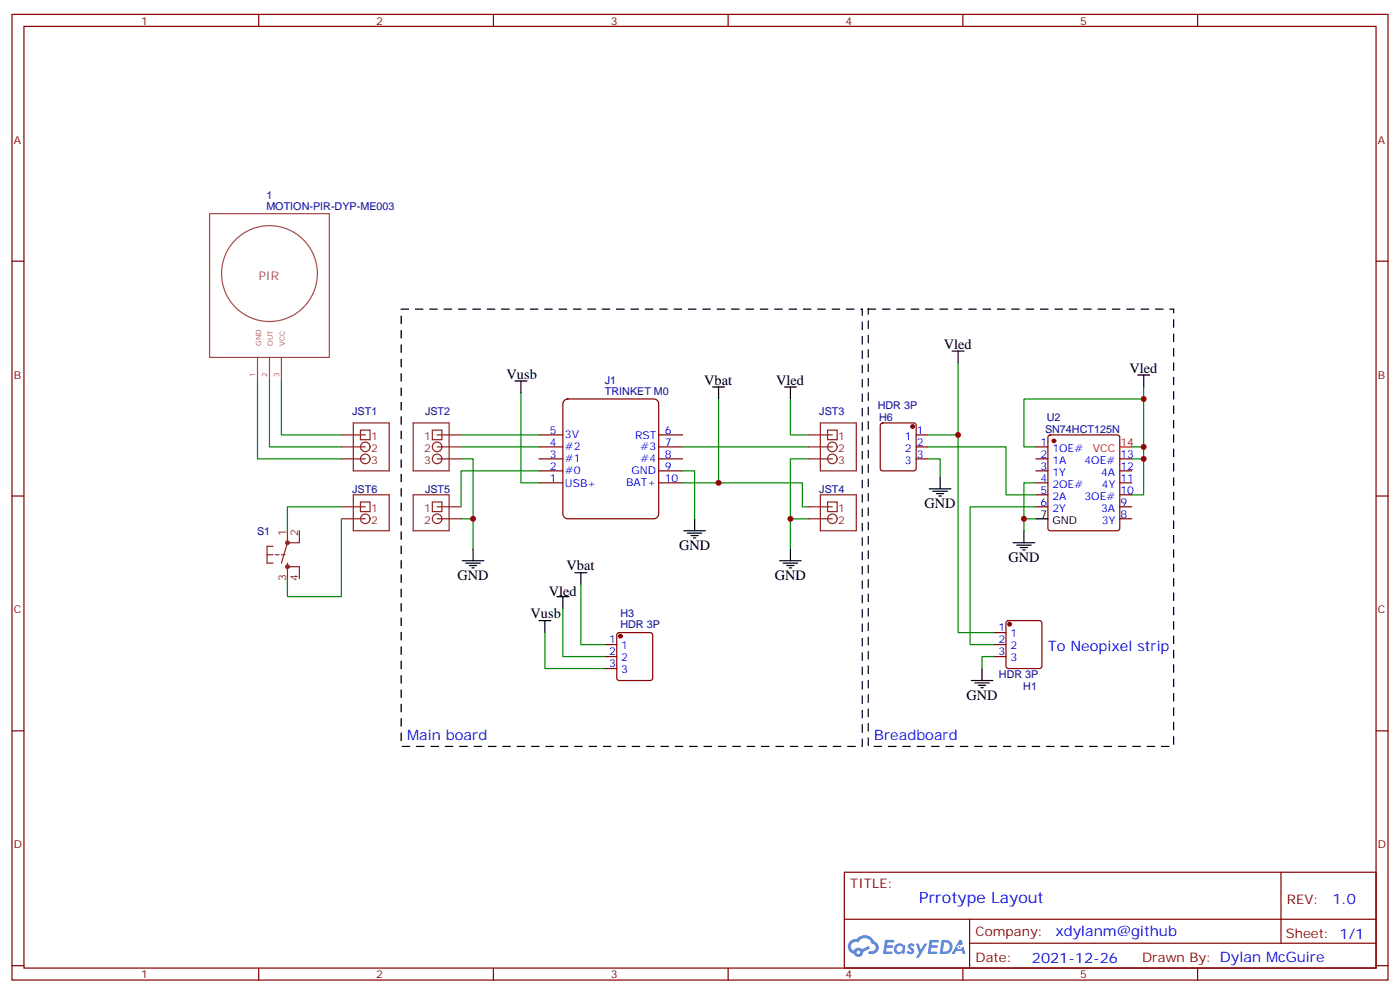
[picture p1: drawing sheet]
<svg xmlns="http://www.w3.org/2000/svg" width="412mm" height="292mm" viewBox="0 0 412 292" stroke-linecap="round" stroke-linejoin="round" font-family="sans-serif">
<g fill="none" stroke="#870000" stroke-width=".35">
<path d="M3.5 4.2h405.4v284.4h-405.4zM7.1 7.8h398.2v277.2h-398.2zM76.2 4.2v3.6M145.3 4.2v3.6M214.5 4.2v3.6M283.6 4.2v3.6M352.8 4.2v3.6M3.5 76.9h3.6M405.3 76.9h3.6M3.5 146h3.6M405.3 146h3.6M3.5 215.2h3.6"/>
<path d="M405.3 215.2h3.6M248.7 256.8h156.6v28.2h-156.6zM377.3 256.8v20.9M248.7 270.7h156.5M285.6 277.7h119.6M285.6 270.7v14.1M3.5 284.3h3.6M76.2 285v3.6M145.3 285v3.6M214.5 285v3.6M283.6 285v3.6M352.8 285v3.6"/>
<path d="M405.3 284.3h3.6"/>
</g>
<g fill="#5487ff">
<path d="M267.7 278a1.22 1.22 0 0 1 1.7 .3l-.4 .5a.47 .47 0 0 0-.3-.4 .47 .47 0 0 0-.5 .2l.1 .3a1.14 1.14 0 0 1 .8 1.7 1.14 1.14 0 0 1-1.9 0l-.2-.2 .5-.5 .7 .4a.29 .29 0 0 0 .3-.3 .29 .29 0 0 0-.2-.3 1.04 1.04 0 0 1-.6-1.7z"/>
<path d="M260.7 276.8h2.4l.3 .1-.2 .5-1.8 .1-.1 .9h1.5l.3 .3-.3 .4h-1.6l-.2 1.1h1.7l.2 .3-.2 .4h-2.6z"/>
<path d="M273.8 276.8h2.4l.3 .1-.1 .5-1.8 .1-.2 .9h1.6l.3 .3-.4 .4h-1.6l-.1 1.1h1.7l.2 .3-.2 .4h-2.6z"/>
<path d="M282.6 276.8h.7l.3 1.2-.6 .3a.69 .69 0 0 0-1 .3 .69 .69 0 0 0 .4 1 .69 .69 0 0 0 .9-.7l.5-.2 .6 2.2h-.8l-.2-.9h-1.8l-.5 .9h-.8z"/>
<path d="M269.8 277.8h.8l.6 1.9 1.1-1.9h.9l-2.6 4.2h-.8l.9-1.5z"/>
<path d="M277.4 276.8l-.6 4.1h1.3a2.11 2.11 0 0 0 2.5-2.1 2.11 2.11 0 0 0-2.5-2zM278.1 277.5a1.39 1.39 0 0 1 1.7 1.4 1.39 1.39 0 0 1-1.8 1.3h-.3z"/>
<path d="M263.7 278.4a1.54 1.54 0 0 0-.1 2.1 1.54 1.54 0 0 0 2.2 .2l.6 .2 .3-2.3-.2-.2-.4-.1a1.49 1.49 0 0 0-2.4 .1zM264 279.4a.94 .94 0 0 1 1.8 0 .94 .94 0 0 1-1.8 0z"/>
<path d="M250.4 277.1a2.18 2.18 0 0 0 1.1 3.7 1.44 1.44 0 0 0 1.6 1 1.44 1.44 0 0 0 1.2-1.5l2-1-.5-.8-1.9 1a1.47 1.47 0 0 0-2.4 .5 1.39 1.39 0 0 1-.7-2 1.39 1.39 0 0 1 2-.5 2.12 2.12 0 0 1 2.2-1.3 2.12 2.12 0 0 1 1.9 1.7 1.14 1.14 0 0 1 1.1 1.4 1.14 1.14 0 0 1-1.7 .8 .43 .43 0 0 0-.5 .3 .43 .43 0 0 0 .4 .5 1.98 1.98 0 0 0 2.5-1.2 1.98 1.98 0 0 0-1.2-2.5 3.1 3.1 0 0 0-5.3-.7l-.9 .1zM252.3 280.4a.55 .55 0 0 1 1.1 0 .55 .55 0 0 1-1.1 0z"/>
<circle cx="282.6" cy="278.9" r=".26"/>
</g>
<path d="M166.1 118.1l1.1-.6h25.4a1.41 1.41 0 0 1 1.4 1.4v32.4a1.51 1.51 0 0 1-1.4 1.5h-25.4a1.51 1.51 0 0 1-1.4-1.5v-32.4z" fill="#fff" stroke="#800000" stroke-width=".35"/>
<g fill="none" stroke="#870000" stroke-width=".35">
<path d="M158.7 138.6h7.1M158.7 135.1h7.1M158.7 131.6h7.1M158.7 128.1h7.1M194 138.6h7.1M194 135.1h7.1M194 131.6h7.1M194 128.1h7.1M259.5 124.7l.5-.2h9.2l.5 .2 .2 .5v12.7l-.3 .5-.4 .2h-9.2l-.5-.2-.2-.5v-12.7zM269.9 135.1h3.5M269.9 131.6h3.5M269.9 128.1h3.5"/>
<path d="M305.2 138.6h3.5M305.2 135.1h3.5M305.2 131.6h3.5M308.9 128.3l.5-.2h19.7l.5 .2 .2 .5v26.8l-.2 .5-.5 .2h-19.7l-.5-.3-.2-.4v-26.8zM329.8 138.6h3.6M329.8 135.1h3.6M158.7 142.2h7.1M194 142.2h7.1M305.2 142.2h3.5M305.2 145.7h3.5M305.2 149.2h3.5M329.8 142.2h3.6"/>
<path d="M329.8 145.7h3.6M329.8 149.2h3.6M329.8 152.8h3.6M178.2 189.8h3.5M178.2 193.3h3.5M178.2 196.8h3.5M181.9 186.5l.5-.2h9.2l.5 .2 .2 .5v12.7l-.3 .5-.4 .2h-9.2l-.5-.3-.2-.4v-12.7zM292.8 186.3h3.5M292.8 189.8h3.5M292.8 193.3h3.5M296.6 182.9l.4-.2h9.2l.5 .2 .2 .5v12.7l-.2 .5-.5 .2h-9.2l-.5-.2-.2-.5v-12.7z"/>
</g>
<g fill="#870000" stroke="#870000" stroke-width=".35">
<circle cx="297.4" cy="183.8" r=".53"/>
<circle cx="310.4" cy="129.8" r=".53"/>
<circle cx="182.7" cy="187.3" r=".53"/>
<circle cx="268.8" cy="125.6" r=".53"/>
</g>
<g fill="none" stroke="#000" stroke-width=".35">
<path d="M151.7 112.2h3.5M153.5 112.2v3.5M209.9 113.9h3.5M211.7 113.9v3.6M231.1 113.9h3.5M232.8 113.9v3.6M280.5 103.4h3.5M282.2 103.4v3.5M335.1 110.4h3.6M336.9 110.4v3.5M201.4 156.3h6.4M202.5 157h4.2"/>
<path d="M203.6 157.7h2.1M204.3 158.4h.7M204.6 152.8v3.5M273.8 143.9h6.3M274.8 144.6h4.2M275.9 145.3h2.1M276.6 146h.7M276.9 140.4v3.5M298.4 159.8h6.4M301.6 156.3v3.5M305.2 152.8h3.5M136.2 165.1h6.3"/>
<path d="M137.2 165.8h4.3M138.3 166.5h2.1M139 167.2h.7M139.3 161.6v3.5M164 175.7h3.6M165.8 175.7v3.5M169.3 168.6h3.6M171.1 168.6v3.6M229.7 165.1h6.3M230.7 165.8h4.2M231.8 166.5h2.1M232.5 167.2h.7"/>
<path d="M232.8 161.6v3.5M299.5 160.5h4.2M300.6 161.2h2.1M301.3 161.9h.7M158.7 182.7h3.6M160.5 182.7v3.6M289.3 196.8v3.6M286.1 200.4h6.4M287.2 201.1h4.2M288.2 201.8h2.1M288.9 202.5h.7"/>
</g>
<g fill="none" stroke="#008700" stroke-width=".35">
<path d="M75.8 112.2v22.9h24.7M79.4 112.2v19.4h21.1M82.9 112.2v15.9h17.6M153.5 115.7v26.5h5.2M211.7 117.5v24.7h-10.6M232.8 117.5v10.6h5.3M282.2 106.9v21.2M336.9 113.9v17.7h-3.5M336.9 117.5h-35.3v14.1h3.6M135.8 135.1h3.5v26.5M135.8 131.6h22.9M135.8 128.1h22.9"/>
<path d="M158.7 138.6h-22.9v10.6M201.1 138.6h3.5v14.2M201.1 131.6h37M238.1 135.1h-5.3v26.5M273.4 128.1h8.8v58.2h10.6M273.4 131.6h22.9v14.1h8.9M273.4 135.1h3.5v5.3M336.9 131.6v3.5h-3.5M336.9 135.1v10.6h-3.5M100.5 149.2h-15.8v7.1M100.5 152.8v22.9h-15.8v-5.3M135.8 152.8h3.5"/>
<path d="M211.7 142.2h24.7v7h1.7M232.8 152.8h5.3M305.2 152.8h-3.6v3.5M305.2 142.2h-3.6v10.6M305.2 149.2h-19.4v40.6h7M165.8 179.2v14.1h12.4M171.1 172.2v17.6h7.1M160.5 186.3v10.5h17.7M292.8 193.3h-3.5v3.5"/>
</g>
<g fill="none" stroke="#8c2424" stroke-width=".35">
<path d="M100.5 128.1h7.1M100.5 131.6h7.1M100.5 135.1h7.1M104.1 124.5h10.6v14.1h-10.6zM106.2 126.6h2.8v2.9h-2.8zM121.7 124.5h10.6v14.1h-10.6zM127.4 126.6h2.8v2.9h-2.8zM128.8 128.1h7M128.8 131.6h7M128.8 135.1h7M238.1 128.1h7.1M238.1 131.6h7.1"/>
<path d="M238.1 135.1h7.1M241.7 124.5h10.5v14.1h-10.5zM243.8 126.6h2.8v2.9h-2.8zM84.7 156.3v3.5M84.7 159.8l-1.8 6M88.2 156.3v3.5h-3.5M100.5 149.2h7.1M100.5 152.8h7.1M104.1 145.7h10.6v10.6h-10.6zM106.2 147.8h2.8v2.8h-2.8zM121.7 145.7h10.6v10.6h-10.6zM127.4 147.8h2.8v2.8h-2.8z"/>
<path d="M128.8 149.2h7M128.8 152.8h7M238.1 149.2h7.1M238.1 152.8h7.1M241.7 145.7h10.5v10.6h-10.5zM243.8 147.8h2.8v2.8h-2.8zM78.7 163.3h1.7M80.4 160.9h-1.7v4.9h1.7M81.1 163.3h1.1M82.9 163.3h1.1M84.7 165.8v4.6M84.7 166.9h3.5v3.5"/>
<circle cx="107.6" cy="131.6" r="1.41"/>
<circle cx="107.6" cy="135.1" r="1.41"/>
<circle cx="128.8" cy="131.6" r="1.41"/>
<circle cx="128.8" cy="135.1" r="1.41"/>
<circle cx="245.2" cy="131.6" r="1.41"/>
<circle cx="245.2" cy="135.1" r="1.41"/>
<circle cx="107.6" cy="152.8" r="1.41"/>
<circle cx="128.8" cy="152.8" r="1.41"/>
<circle cx="245.2" cy="152.8" r="1.41"/>
</g>
<g fill="none" stroke="#8c2424" stroke-width=".71">
<circle cx="84.7" cy="159.8" r=".35"/>
<circle cx="84.7" cy="166.9" r=".35"/>
</g>
<path d="M61.7 62.9h35.3v42.3h-35.3zM93.5 80.5a14.1 14.1 0 0 0-20.7-12.4 14.1 14.1 0 0 0-1.4 24.1 14.1 14.1 0 0 0 22-10l.1-1.5M75.8 105.2v7M79.4 105.2v7M82.9 105.2v7" fill="none" stroke="#a64a4a" stroke-width=".35"/>
<path d="M329.8 131.6h3.6" fill="none" stroke="#f00" stroke-width=".35"/>
<path d="M118.2 91h135.8v128.8h-135.8zM255.8 91h89.9v128.8h-89.9z" fill="none" stroke="#000" stroke-width=".35" stroke-dasharray="2.1 2.1"/>
<g fill="#c00">
<circle cx="336.9" cy="131.6" r=".88"/>
<circle cx="336.9" cy="117.5" r=".88"/>
<circle cx="336.9" cy="135.1" r=".88"/>
<circle cx="301.6" cy="152.8" r=".88"/>
<circle cx="232.8" cy="152.8" r=".88"/>
<circle cx="211.7" cy="142.2" r=".88"/>
<circle cx="139.3" cy="152.8" r=".88"/>
<circle cx="282.2" cy="128.1" r=".88"/>
</g>
<text font-size="4.6" fill="#00f" x="270.8" y="265.8">Prrotype Layout</text>
<g font-size="4.2">
<text x="278" y="102.7">Vled</text>
<text x="149.2" y="111.5">Vusb</text>
<text x="207.4" y="113.2">Vbat</text>
<text x="228.6" y="113.2">Vled</text>
<text x="332.7" y="109.7">Vled</text>
<text x="272.3" y="149.6">GND</text>
<text x="200" y="161.9">GND</text>
<text x="166.9" y="167.9">Vbat</text>
<text x="297" y="165.5">GND</text>
<text x="134.8" y="170.7">GND</text>
<text x="228.2" y="170.7">GND</text>
<text x="161.7" y="175.4">Vled</text>
<text x="156.3" y="182">Vusb</text>
<text x="284.7" y="206">GND</text>
</g>
<g font-size="4.2" fill="#00f">
<text x="308.7" y="191.6">To Neopixel strip</text>
<text x="119.9" y="218">Main board</text>
<text x="257.5" y="218">Breadboard</text>
<text x="392.5" y="266.1">1.0</text>
<text x="310.9" y="275.6">xdylanm@github</text>
<text x="304" y="283.4">2021-12-26</text>
</g>
<g font-size="3.9" fill="#800">
<text x="250.5" y="261.4">TITLE:</text>
<text x="379.1" y="266.1">REV:</text>
<text x="287.4" y="275.6">Company:</text>
<text x="378.7" y="276.2">Sheet: 1/1</text>
<text x="287.4" y="283.3">Date:</text>
<text x="336.4" y="283.4">Drawn By: Dylan McGuire</text>
</g>
<text font-size="3.5" fill="#a54b4b" x="76.2" y="82.3">PIR</text>
<g font-size="3.2" fill="#800">
<text x="41.6" y="7.2">1</text>
<text x="110.8" y="7.2">2</text>
<text x="179.9" y="7.2">3</text>
<text x="249.1" y="7.2">4</text>
<text x="318.2" y="7.2">5</text>
<text x="4.1" y="42.3">A</text>
<text x="405.9" y="42.3">A</text>
<text x="4.1" y="111.5">B</text>
<text x="405.9" y="111.5">B</text>
<text x="4.1" y="180.6">C</text>
<text x="405.9" y="180.6">C</text>
<text x="4.1" y="249.8">D</text>
<text x="405.9" y="249.8">D</text>
<text x="41.6" y="288">1</text>
<text x="110.8" y="288">2</text>
<text x="179.9" y="288">3</text>
<text x="249.1" y="288">4</text>
<text x="318.2" y="288">5</text>
</g>
<g font-size="3.2" fill="#000080">
<text x="78.5" y="58.6">1</text>
<text x="78.5" y="61.8">MOTION-PIR-DYP-ME003</text>
<text x="178.2" y="113.1">J1</text>
<text x="178.2" y="116.4">TRINKET M0</text>
<text x="103.8" y="122.1">JST1</text>
<text x="125.2" y="122.1">JST2</text>
<text x="241.3" y="122.1">JST3</text>
<text x="258.5" y="120.4">HDR 3P</text>
<text x="259" y="123.9">H6</text>
<text x="308.3" y="123.9">U2</text>
<text x="307.8" y="127.4">SN74HCT125N</text>
<text x="103.8" y="145.1">JST6</text>
<text x="125.2" y="145.1">JST5</text>
<text x="241.3" y="145.1">JST4</text>
<text x="75.7" y="157.4">S1</text>
<text x="182.8" y="184.9">HDR 3P</text>
<text x="182.8" y="181.7">H3</text>
<text x="294.3" y="199.7">HDR 3P</text>
<text x="301.4" y="203.3">H1</text>
</g>
<g font-size="3.2" fill="#8d2323">
<text x="109.4" y="129.5">1</text>
<text x="125" y="129.5">1</text>
<text x="246.9" y="129.5">1</text>
<text x="109.4" y="133">2</text>
<text x="109.4" y="136.5">3</text>
<text x="125" y="133">2</text>
<text x="125" y="136.5">3</text>
<text x="246.9" y="133">2</text>
<text x="246.9" y="136.5">3</text>
<text x="109.4" y="150.6">1</text>
<text x="109.4" y="154.2">2</text>
<text x="125" y="150.6">1</text>
<text x="125" y="154.2">2</text>
<text x="246.9" y="150.6">1</text>
<text x="246.9" y="154.2">2</text>
<text x="84.3" y="157.7" transform="rotate(-90 84.3 157.7)">1</text>
<text x="87.8" y="157.7" transform="rotate(-90 87.8 157.7)">2</text>
<text x="84.3" y="171" transform="rotate(-90 84.3 171)">3</text>
<text x="87.8" y="171" transform="rotate(-90 87.8 171)">4</text>
</g>
<g font-size="3.2" fill="#00f">
<text x="161.9" y="131.2">4</text>
<text x="161.9" y="127.7">5</text>
<text x="166.4" y="129.1">3V</text>
<text x="187.1" y="129.1">RST</text>
<text x="195.8" y="131.2">7</text>
<text x="195.9" y="127.7">6</text>
<text x="266.6" y="129.5">1</text>
<text x="270.1" y="127.7">1</text>
<text x="270.1" y="131.2">2</text>
<text x="306.5" y="131.2">1</text>
<text x="161.9" y="134.8">3</text>
<text x="166.4" y="136.2">#1</text>
<text x="166.4" y="132.6">#2</text>
<text x="188.7" y="132.6">#3</text>
<text x="188.7" y="136.2">#4</text>
<text x="195.8" y="134.8">8</text>
<text x="266.6" y="133">2</text>
<text x="266.6" y="136.5">3</text>
<text x="270.1" y="134.8">3</text>
<text x="306.5" y="134.8">2</text>
<text x="310" y="133">1OE#</text>
<text x="310" y="136.5">1A</text>
<text x="319.4" y="136.5">4OE#</text>
<text x="330" y="134.8">13</text>
<text x="161.9" y="141.8">1</text>
<text x="161.9" y="138.3">2</text>
<text x="166.4" y="143.3">USB+</text>
<text x="166.4" y="139.7">#0</text>
<text x="184.4" y="143.2">BAT+</text>
<text x="186" y="139.7">GND</text>
<text x="195.8" y="138.3">9</text>
<text x="195.8" y="141.8">10</text>
<text x="306.5" y="138.3">3</text>
<text x="306.5" y="141.8">4</text>
<text x="310" y="140.1">1Y</text>
<text x="310" y="143.6">2OE#</text>
<text x="324.4" y="140.1">4A</text>
<text x="324.6" y="143.6">4Y</text>
<text x="330" y="141.8">11</text>
<text x="330" y="138.3">12</text>
<text x="306.5" y="145.3">5</text>
<text x="306.5" y="148.9">6</text>
<text x="310" y="147.1">2A</text>
<text x="319.4" y="147.1">3OE#</text>
<text x="330" y="148.9">9</text>
<text x="330" y="145.3">10</text>
<text x="310" y="150.6">2Y</text>
<text x="324.4" y="150.6">3A</text>
<text x="324.6" y="154.2">3Y</text>
<text x="330" y="152.4">8</text>
<text x="294.1" y="185.9">1</text>
<text x="179.5" y="189.4">1</text>
<text x="183" y="191.2">1</text>
<text x="294.1" y="189.4">2</text>
<text x="297.6" y="187.7">1</text>
<text x="297.6" y="191.2">2</text>
<text x="179.5" y="193">2</text>
<text x="179.5" y="196.5">3</text>
<text x="183" y="194.7">2</text>
<text x="294.1" y="193">3</text>
<text x="297.6" y="194.7">3</text>
<text x="183" y="198.3">3</text>
</g>
<g font-size="3.2" fill="#f00">
<text x="330" y="131.2">14</text>
<text x="321.9" y="133">VCC</text>
</g>
<g font-size="3.2">
<text x="306.5" y="152.4">7</text>
<text x="310" y="154.2">GND</text>
</g>
<g font-size="2.1" fill="#a54b4b">
<text x="76.9" y="101.9" transform="rotate(-90 76.9 101.9)">GND</text>
<text x="80.4" y="101.9" transform="rotate(-90 80.4 101.9)">OUT</text>
<text x="83.9" y="101.9" transform="rotate(-90 83.9 101.9)">VCC</text>
<text x="75.2" y="110.9" transform="rotate(-90 75.2 110.9)">1</text>
<text x="78.7" y="110.9" transform="rotate(-90 78.7 110.9)">2</text>
<text x="82.2" y="110.9" transform="rotate(-90 82.2 110.9)">3</text>
</g>
</svg>
